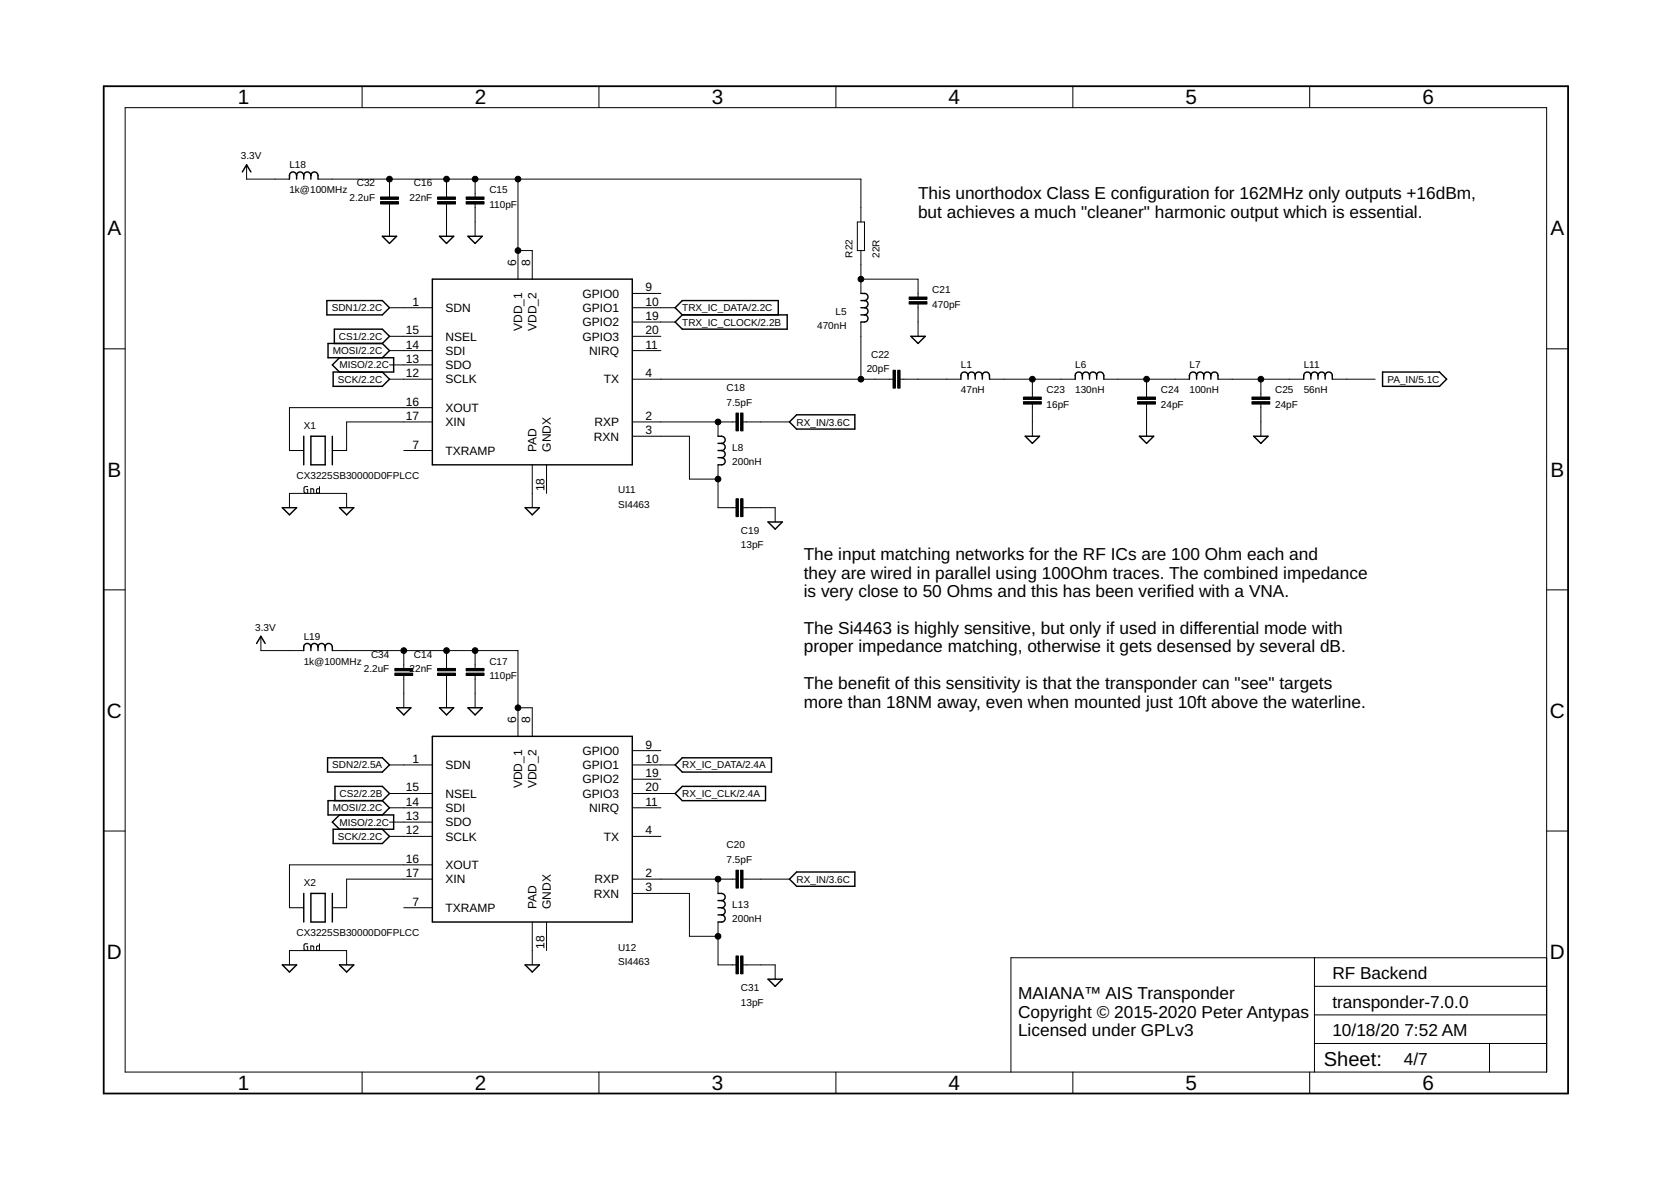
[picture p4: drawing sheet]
<svg xmlns="http://www.w3.org/2000/svg" width="297mm" height="210mm" viewBox="0 0 297 210" stroke-linecap="round" stroke-linejoin="round" font-family="sans-serif">
<g fill="none" stroke="#000" stroke-width=".25">
<path d="M43.1 30.6l.7-1.3 .8 1.3M52.7 31.2a.63 .63 0 0 0-.6-.6 .63 .63 0 0 0-.6 .6v.6M52.7 31.2a.63 .63 0 0 1 .7-.6 .63 .63 0 0 1 .6 .6M52.7 31.2v.6M54 31.2a.63 .63 0 0 1 .6-.6 .63 .63 0 0 1 .7 .6M54 31.2v.6M55.3 31.2a.63 .63 0 0 1 .6-.6 .63 .63 0 0 1 .6 .6v.6M55.3 31.2v.6M58.1 53.4h9.9l1.2 1.3-1.2 1.3h-9.9zM68 42h2.5l-1.3 1.3zM76.9 49.6h35.5v33h-35.5zM78.1 42h2.5l-1.2 1.3z"/>
<path d="M83.2 42h2.5l-1.2 1.3zM121.3 56h18.6v2.5h-18.6l-1.3-1.3zM121.3 56l-1.3-1.3 1.3-1.3h17v2.6M153 52.2h.7a.63 .63 0 0 1 .6 .6 .63 .63 0 0 1-.6 .6M153 56h.7M153 53.4h.7M153 54.7h.7M153.7 53.4a.63 .63 0 0 1 .6 .7 .63 .63 0 0 1-.6 .6M153.7 54.7a.63 .63 0 0 1 .6 .6 .63 .63 0 0 1-.6 .7M153.7 56a.63 .63 0 0 1 .6 .6 .63 .63 0 0 1-.6 .6h-.7M161.9 59.8h2.6l-1.3 1.2zM54 77.5v5.1"/>
<path d="M55.3 77.5h2.5v5.1h-2.5zM59.1 77.5v5.1M59.4 61v-2.5h8.6l1.2 1.3-1.2 1.2M60.3 63.6l-1.2 1.3 1.2 1.2M68 61h-9.7v2.6h11.7v2.5h-10.8v2.6h8.8l1.2-1.3-1.2-1.3M68 61l1.2 1.3-1.2 1.3M127.6 77.5h.7a.63 .63 0 0 1 .6 .7 .63 .63 0 0 1-.6 .6M127.6 78.8h.7M128.3 78.8a.63 .63 0 0 1 .6 .6 .63 .63 0 0 1-.6 .7M141.6 73.7h10.4v2.6h-10.4l-1.3-1.3zM172.1 66.8a.63 .63 0 0 0-.7-.7 .63 .63 0 0 0-.6 .7v.6M172.1 66.8a.63 .63 0 0 1 .6-.7 .63 .63 0 0 1 .7 .7"/>
<path d="M172.1 66.8v.6M173.4 66.8a.63 .63 0 0 1 .6-.7 .63 .63 0 0 1 .6 .7M173.4 66.8v.6M174.6 66.8a.63 .63 0 0 1 .7-.7 .63 .63 0 0 1 .6 .7v.6M174.6 66.8v.6M182.2 77.5h2.6l-1.3 1.3zM192.4 66.8a.63 .63 0 0 0-.6-.7 .63 .63 0 0 0-.7 .7v.6M192.4 66.8a.63 .63 0 0 1 .6-.7 .63 .63 0 0 1 .7 .7M192.4 66.8v.6M193.7 66.8a.63 .63 0 0 1 .6-.7 .63 .63 0 0 1 .6 .7M193.7 66.8v.6M194.9 66.8a.63 .63 0 0 1 .7-.7 .63 .63 0 0 1 .6 .7v.6"/>
<path d="M194.9 66.8v.6M202.5 77.5h2.6l-1.3 1.3zM212.7 66.8a.63 .63 0 0 0-.6-.7 .63 .63 0 0 0-.7 .7v.6M212.7 66.8a.63 .63 0 0 1 .6-.7 .63 .63 0 0 1 .7 .7M212.7 66.8v.6M214 66.8a.63 .63 0 0 1 .6-.7 .63 .63 0 0 1 .6 .7M214 66.8v.6M215.2 66.8a.63 .63 0 0 1 .7-.7 .63 .63 0 0 1 .6 .7v.6M215.2 66.8v.6M222.9 77.5h2.5l-1.3 1.3zM233 66.8a.63 .63 0 0 0-.6-.7 .63 .63 0 0 0-.6 .7v.6M233 66.8a.63 .63 0 0 1 .7-.7 .63 .63 0 0 1 .6 .7"/>
<path d="M233 66.8v.6M234.3 66.8a.63 .63 0 0 1 .6-.7 .63 .63 0 0 1 .7 .7M234.3 66.8v.6M235.6 66.8a.63 .63 0 0 1 .6-.7 .63 .63 0 0 1 .6 .7v.6M235.6 66.8v.6M245.8 66.1h10.1l1.3 1.3-1.3 1.3h-10.1zM50.2 90.2h2.5l-1.2 1.3zM60.3 90.2h2.6l-1.3 1.3zM93.3 90.2h2.6l-1.3 1.3zM127.6 80.1h.7M127.6 81.3h.7M128.3 80.1a.63 .63 0 0 1 .6 .6 .63 .63 0 0 1-.6 .6"/>
<path d="M128.3 81.3a.63 .63 0 0 1 .6 .7 .63 .63 0 0 1-.6 .6h-.7M136.5 92.8h2.6l-1.3 1.2zM45.6 114.4l.8-1.3 .7 1.3M55.3 115a.63 .63 0 0 0-.7-.6 .63 .63 0 0 0-.6 .6v.6M55.3 115a.63 .63 0 0 1 .6-.6 .63 .63 0 0 1 .6 .6M55.3 115v.6M56.5 115a.63 .63 0 0 1 .7-.6 .63 .63 0 0 1 .6 .6M56.5 115v.6M57.8 115a.63 .63 0 0 1 .6-.6 .63 .63 0 0 1 .7 .6v.6M57.8 115v.6M58.2 134.7h9.8l1.2 1.3-1.2 1.2h-9.8zM70.5 125.8h2.5l-1.2 1.3z"/>
<path d="M76.9 130.9h35.5v33h-35.5zM78.1 125.8h2.5l-1.2 1.3zM83.2 125.8h2.5l-1.2 1.3zM120 136l1.3-1.3h15.8v2.5h-15.8zM54 158.8v5.1M55.3 158.8h2.5v5.1h-2.5zM59.1 158.8v5.1M59.5 142.3v-2.5h8.5l1.2 1.2-1.2 1.3M60.3 144.8l-1.2 1.3 1.2 1.3M68 142.3h-9.7v2.5h11.7v2.6h-10.8v2.5h8.8l1.2-1.2-1.2-1.3M68 142.3l1.2 1.3-1.2 1.2M120 141l1.3-1.2h14.8v2.5h-14.8z"/>
<path d="M127.6 158.8h.7a.63 .63 0 0 1 .6 .6 .63 .63 0 0 1-.6 .7M140.3 156.3l1.3-1.3h10.4v2.5h-10.4zM50.2 171.5h2.5l-1.2 1.3zM60.3 171.5h2.6l-1.3 1.3zM93.3 171.5h2.6l-1.3 1.3zM127.6 160.1h.7M127.6 161.3h.7M127.6 162.6h.7M128.3 160.1a.63 .63 0 0 1 .6 .6 .63 .63 0 0 1-.6 .6M128.3 161.3a.63 .63 0 0 1 .6 .7 .63 .63 0 0 1-.6 .6M128.3 162.6a.63 .63 0 0 1 .6 .6 .63 .63 0 0 1-.6 .7h-.7M136.5 174h2.6l-1.3 1.3z"/>
</g>
<g fill="none" stroke="#000" stroke-width=".18">
<path d="M22.2 19.1h252.7v171.4h-252.7zM64.4 15.3v3.8M106.5 15.3v3.8M148.6 15.3v3.8M190.7 15.3v3.8M232.8 15.3v3.8M43.8 29.3v2.5h7.7M56.5 31.8h96.5v7.7M69.2 31.8v3.2M69.2 36.3v5.7M79.4 31.8v3.2M79.4 36.3v5.7"/>
<path d="M84.5 31.8v3.2M84.5 36.3v5.7M92.1 31.8v17.8M152.4 39.5h1.3v5h-1.3zM69.2 54.7h7.7M69.2 59.8h7.7M92.1 44.5h2.5v5.1M112.4 54.7h7.6M112.4 52.2h5.1M112.4 59.8h5.1M112.4 57.2h7.6M153 44.5v7.7"/>
<path d="M153 57.2v10.2M153 49.6h10.2v3.2M163.2 54.1v5.7M18.4 62h3.8M69.2 67.4h7.7M69.2 62.3h7.7M69.2 64.9h7.7M76.9 75h-15.3v5.1h-2.5M76.9 72.5h-25.4v7.6h2.5M112.4 75h18.4M112.4 77.5h10.2v7.7h5M112.4 67.4h46.3"/>
<path d="M112.4 62.3h5.1M127.6 75v2.5M132.1 75h8.2M160 67.4h10.8M175.9 67.4h15.2M183.5 67.4v3.1M183.5 71.8v5.7M196.2 67.4h15.2M203.8 67.4v3.1M203.8 71.8v5.7M216.5 67.4h15.3M224.1 67.4v3.1"/>
<path d="M224.1 71.8v5.7M236.8 67.4h7.7M274.9 62h3.8M51.5 90.2v-2.5h10.1v2.5M54.7 86.5l-.6 .1-.1 .8 .2 .2 .5 .1v-.7h-.2M55.2 87.7v-.8l.5 .1 .1 .7M56.8 86.5v1.2l-.4-.1-.1-.1v-.5l.5-.1M71.8 80.1h5.1M94.6 82.6v7.6M97.2 82.6v5.1M127.6 82.6v7.6h3.2M132.1 90.2h5.7v2.6"/>
<path d="M18.4 104.8h3.8M46.4 113.1v2.5h7.6M59.1 115.6h33v15.3M71.8 115.6v3.2M79.4 115.6v3.2M84.5 115.6v3.2M274.9 104.8h3.8M69.2 136h7.7M71.8 120.1v5.7M79.4 120.1v5.7M84.5 120.1v5.7M92.1 125.8h2.5v5.1"/>
<path d="M112.4 136h7.6M112.4 133.4h5.1M112.4 138.5h5.1M18.4 147.7h3.8M69.2 148.7h7.7M69.2 141h7.7M69.2 143.6h7.7M69.2 146.1h7.7M76.9 156.3h-15.3v5h-2.5M76.9 153.7h-25.4v7.6h2.5M112.4 156.3h18.4M112.4 158.8h10.2v7.6h5"/>
<path d="M112.4 148.7h5.1M112.4 141h7.6M112.4 143.6h5.1M127.6 156.3v2.5M132.1 156.3h8.2M274.9 147.7h3.8M51.5 171.5v-2.5h10.1v2.5M54.7 167.7l-.6 .2-.1 .8 .2 .2h.5v-.6h-.2M55.2 168.9v-.8l.5 .1 .1 .7M56.8 167.7v1.2h-.4l-.1-.2v-.5l.5-.1M71.8 161.3h5.1M94.6 163.9v7.6"/>
<path d="M97.2 163.9v5.1M127.6 163.9v7.6h3.2M132.1 171.5h5.7v2.5M233.7 170.2v20.3M233.7 175.3h41.2M274.9 170.2h-95.2v20.3M64.4 190.5v3.9M106.5 190.5v3.9M148.6 190.5v3.9M190.7 190.5v3.9M232.8 190.5v3.9M233.7 185.5h41.2"/>
<path d="M233.7 180.4h41.2M264.8 185.5v5"/>
</g>
<path d="M18.4 15.3h260.3v179.1h-260.3z" fill="none" stroke="#000" stroke-width=".32"/>
<g fill="#000" stroke="#000" stroke-width=".18">
<path d="M67.6 35h3.2v.4h-3.2zM67.6 35.8h3.2v.5h-3.2zM77.8 35h3.2v.4h-3.2zM77.8 35.8h3.2v.5h-3.2zM82.9 35h3.1v.4h-3.1zM82.9 35.8h3.1v.5h-3.1zM161.6 52.8h3.2v.4h-3.2zM161.6 53.6h3.2v.4h-3.2zM130.8 73.4h.5v3.2h-.5zM131.7 73.4h.4v3.2h-.4zM158.7 65.8h.5v3.2h-.5zM159.6 65.8h.4v3.2h-.4z"/>
<path d="M181.9 70.6h3.2v.4h-3.2zM181.9 71.4h3.2v.4h-3.2zM202.2 70.6h3.2v.4h-3.2zM202.2 71.4h3.2v.4h-3.2zM222.5 70.6h3.2v.4h-3.2zM222.5 71.4h3.2v.4h-3.2zM130.8 88.6h.5v3.2h-.5zM131.7 88.6h.4v3.2h-.4zM70.2 118.8h3.2v.4h-3.2zM70.2 119.6h3.2v.5h-3.2zM77.8 118.8h3.2v.4h-3.2zM77.8 119.6h3.2v.5h-3.2z"/>
<path d="M82.9 118.8h3.1v.4h-3.1zM82.9 119.6h3.1v.5h-3.1zM130.8 154.7h.5v3.1h-.5zM131.7 154.7h.4v3.1h-.4zM130.8 169.9h.5v3.2h-.5zM131.7 169.9h.4v3.2h-.4z"/>
</g>
<g fill="#000" stroke="#000" stroke-width=".18">
<circle cx="69.2" cy="31.8" r=".51"/>
<circle cx="79.4" cy="31.8" r=".51"/>
<circle cx="84.5" cy="31.8" r=".51"/>
<circle cx="92.1" cy="31.8" r=".51"/>
<circle cx="92.1" cy="44.5" r=".51"/>
<circle cx="153" cy="49.6" r=".51"/>
<circle cx="127.6" cy="75" r=".51"/>
<circle cx="153" cy="67.4" r=".51"/>
<circle cx="183.5" cy="67.4" r=".51"/>
<circle cx="203.8" cy="67.4" r=".51"/>
<circle cx="224.1" cy="67.4" r=".51"/>
<circle cx="127.6" cy="85.2" r=".51"/>
<circle cx="71.8" cy="115.6" r=".51"/>
<circle cx="79.4" cy="115.6" r=".51"/>
<circle cx="84.5" cy="115.6" r=".51"/>
<circle cx="92.1" cy="125.8" r=".51"/>
<circle cx="127.6" cy="156.3" r=".51"/>
<circle cx="127.6" cy="166.4" r=".51"/>
</g>
<g font-size="3.7">
<text x="42.3" y="18.5">1</text>
<text x="84.4" y="18.5">2</text>
<text x="126.5" y="18.5">3</text>
<text x="168.6" y="18.5">4</text>
<text x="210.7" y="18.5">5</text>
<text x="252.9" y="18.5">6</text>
<text x="19.1" y="41.9">A</text>
<text x="275.6" y="41.9">A</text>
<text x="19.1" y="84.7">B</text>
<text x="275.6" y="84.7">B</text>
<text x="19" y="127.6">C</text>
<text x="275.5" y="127.6">C</text>
<text x="19" y="170.4">D</text>
<text x="275.5" y="170.4">D</text>
<text x="42.3" y="193.7">1</text>
<text x="84.4" y="193.7">2</text>
<text x="126.5" y="193.7">3</text>
<text x="168.6" y="193.7">4</text>
<text x="210.7" y="193.7">5</text>
<text x="252.9" y="193.7">6</text>
</g>
<text font-size="3.6" x="235.3" y="189.4">Sheet:</text>
<g font-size="3.1">
<text x="163.2" y="35.4">This unorthodox Class E configuration for 162MHz only outputs +16dBm,</text>
<text x="163.2" y="38.7">but achieves a much &quot;cleaner&quot; harmonic output which is essential.</text>
<text x="142.9" y="99.5">The input matching networks for the RF ICs are 100 Ohm each and</text>
<text x="142.9" y="102.8">they are wired in parallel using 100Ohm traces. The combined impedance</text>
<text x="142.9" y="106.1">is very close to 50 Ohms and this has been verified with a VNA.</text>
<text x="142.9" y="112.7">The Si4463 is highly sensitive, but only if used in differential mode with</text>
<text x="142.9" y="115.9">proper impedance matching, otherwise it gets desensed by several dB.</text>
<text x="142.9" y="122.5">The benefit of this sensitivity is that the transponder can &quot;see&quot; targets</text>
<text x="142.9" y="125.8">more than 18NM away, even when mounted just 10ft above the waterline.</text>
<text x="181" y="177.6">MAIANA™ AIS Transponder</text>
<text x="236.8" y="174">RF Backend</text>
<text x="236.8" y="179.1">transponder-7.0.0</text>
<text x="181" y="180.9">Copyright © 2015-2020 Peter Antypas</text>
<text x="181" y="184.2">Licensed under GPLv3</text>
<text x="236.8" y="184.2">10/18/20</text>
<text x="249.6" y="184.2">7:52 AM</text>
<text x="249.5" y="189.3">4/7</text>
</g>
<g font-size="2.1">
<text x="91.7" y="47.3" transform="rotate(-90 91.7 47.3)">6</text>
<text x="94.3" y="47.3" transform="rotate(-90 94.3 47.3)">8</text>
<text x="103.5" y="52.9">GPIO0</text>
<text x="114.7" y="51.8">9</text>
<text x="72.1" y="59.4">15</text>
<text x="73.3" y="54.3">1</text>
<text x="79.2" y="55.4">SDN</text>
<text x="92.8" y="58.8" transform="rotate(-90 92.8 58.8)">VDD_1</text>
<text x="95.4" y="58.8" transform="rotate(-90 95.4 58.8)">VDD_2</text>
<text x="103.5" y="55.5">GPIO1</text>
<text x="103.5" y="58">GPIO2</text>
<text x="114.7" y="54.3">10</text>
<text x="114.7" y="59.4">20</text>
<text x="114.7" y="56.9">19</text>
<text x="72.1" y="62">14</text>
<text x="72.1" y="64.5">13</text>
<text x="79.2" y="60.5">NSEL</text>
<text x="79.2" y="63.1">SDI</text>
<text x="79.2" y="65.6">SDO</text>
<text x="103.5" y="60.5">GPIO3</text>
<text x="104.7" y="63.1">NIRQ</text>
<text x="114.7" y="62">11</text>
<text x="72.1" y="67">12</text>
<text x="79.2" y="68.1">SCLK</text>
<text x="107.3" y="68.1">TX</text>
<text x="114.7" y="67">4</text>
<text x="72.1" y="74.6">17</text>
<text x="72.1" y="72.1">16</text>
<text x="79.2" y="75.8">XIN</text>
<text x="79.2" y="73.2">XOUT</text>
<text x="105.7" y="75.8">RXP</text>
<text x="114.7" y="74.6">2</text>
<text x="114.7" y="77.2">3</text>
<text x="73.3" y="79.7">7</text>
<text x="79.2" y="80.8">TXRAMP</text>
<text x="95.4" y="80.3" transform="rotate(-90 95.4 80.3)">PAD</text>
<text x="97.9" y="80.3" transform="rotate(-90 97.9 80.3)">GNDX</text>
<text x="105.6" y="78.3">RXN</text>
<text x="96.8" y="87.3" transform="rotate(-90 96.8 87.3)">18</text>
<text x="91.7" y="128.5" transform="rotate(-90 91.7 128.5)">6</text>
<text x="94.3" y="128.5" transform="rotate(-90 94.3 128.5)">8</text>
<text x="73.3" y="135.6">1</text>
<text x="79.2" y="136.7">SDN</text>
<text x="103.5" y="134.2">GPIO0</text>
<text x="103.5" y="136.7">GPIO1</text>
<text x="114.7" y="133.1">9</text>
<text x="114.7" y="135.6">10</text>
<text x="72.1" y="140.7">15</text>
<text x="72.1" y="143.2">14</text>
<text x="79.2" y="141.8">NSEL</text>
<text x="92.8" y="140.1" transform="rotate(-90 92.8 140.1)">VDD_1</text>
<text x="95.4" y="140.1" transform="rotate(-90 95.4 140.1)">VDD_2</text>
<text x="103.5" y="141.8">GPIO3</text>
<text x="103.5" y="139.2">GPIO2</text>
<text x="114.7" y="140.7">20</text>
<text x="114.7" y="138.1">19</text>
<text x="114.7" y="143.2">11</text>
<text x="72.1" y="145.7">13</text>
<text x="72.1" y="148.3">12</text>
<text x="79.2" y="144.3">SDI</text>
<text x="79.2" y="146.9">SDO</text>
<text x="79.2" y="149.4">SCLK</text>
<text x="104.7" y="144.3">NIRQ</text>
<text x="107.3" y="149.4">TX</text>
<text x="114.7" y="148.3">4</text>
<text x="72.1" y="155.9">17</text>
<text x="72.1" y="153.4">16</text>
<text x="79.2" y="154.5">XOUT</text>
<text x="114.7" y="155.9">2</text>
<text x="73.3" y="161">7</text>
<text x="79.2" y="157">XIN</text>
<text x="95.4" y="161.5" transform="rotate(-90 95.4 161.5)">PAD</text>
<text x="97.9" y="161.5" transform="rotate(-90 97.9 161.5)">GNDX</text>
<text x="105.6" y="159.6">RXN</text>
<text x="105.7" y="157">RXP</text>
<text x="114.7" y="158.4">3</text>
<text x="79.2" y="162.1">TXRAMP</text>
<text x="96.8" y="168.6" transform="rotate(-90 96.8 168.6)">18</text>
</g>
<g font-size="1.8">
<text x="42.8" y="28.3">3.3V</text>
<text x="51.5" y="29.9">L18</text>
<text x="51.5" y="34.4">1k@100MHz</text>
<text x="62.1" y="35.6">2.2uF</text>
<text x="63.4" y="33.1">C32</text>
<text x="72.8" y="35.6">22nF</text>
<text x="73.6" y="33.1">C16</text>
<text x="87" y="34.4">C15</text>
<text x="87" y="36.9">110pF</text>
<text x="151.5" y="45.8" transform="rotate(-90 151.5 45.8)">R22</text>
<text x="156.3" y="45.8" transform="rotate(-90 156.3 45.8)">22R</text>
<text x="165.7" y="52.1">C21</text>
<text x="59" y="55.3">SDN1/2.2C</text>
<text x="121.3" y="55.3">TRX_IC_DATA/2.2C</text>
<text x="121.3" y="57.9">TRX_IC_CLOCK/2.2B</text>
<text x="145.3" y="58.5">470nH</text>
<text x="148.5" y="56">L5</text>
<text x="165.7" y="54.7">470pF</text>
<text x="59.2" y="62.9">MOSI/2.2C</text>
<text x="60.3" y="60.4">CS1/2.2C</text>
<text x="60.3" y="65.5">MISO/2.2C</text>
<text x="154.9" y="63.6">C22</text>
<text x="170.8" y="65.5">L1</text>
<text x="191.1" y="65.5">L6</text>
<text x="211.4" y="65.5">L7</text>
<text x="231.8" y="65.5">L11</text>
<text x="60.1" y="68">SCK/2.2C</text>
<text x="129.2" y="69.5">C18</text>
<text x="154.1" y="66.1">20pF</text>
<text x="170.8" y="69.9">47nH</text>
<text x="186" y="69.9">C23</text>
<text x="191.1" y="69.9">130nH</text>
<text x="206.4" y="69.9">C24</text>
<text x="211.4" y="69.9">100nH</text>
<text x="226.7" y="69.9">C25</text>
<text x="231.8" y="69.9">56nH</text>
<text x="246.6" y="68">PA_IN/5.1C</text>
<text x="54" y="76.3">X1</text>
<text x="129.2" y="72.1">7.5pF</text>
<text x="141.6" y="75.6">RX_IN/3.6C</text>
<text x="186" y="72.5">16pF</text>
<text x="206.4" y="72.5">24pF</text>
<text x="226.7" y="72.5">24pF</text>
<text x="130.2" y="82.6">200nH</text>
<text x="130.2" y="80.1">L8</text>
<text x="52.7" y="85.2">CX3225SB30000D0FPLCC</text>
<text x="109.9" y="87.7">U11</text>
<text x="109.9" y="90.2">SI4463</text>
<text x="131.7" y="94.9">C19</text>
<text x="131.7" y="97.5">13pF</text>
<text x="45.4" y="112.1">3.3V</text>
<text x="54" y="113.7">L19</text>
<text x="54" y="118.2">1k@100MHz</text>
<text x="64.7" y="119.4">2.2uF</text>
<text x="66" y="116.9">C34</text>
<text x="72.8" y="119.4">22nF</text>
<text x="73.6" y="116.9">C14</text>
<text x="87" y="118.2">C17</text>
<text x="87" y="120.7">110pF</text>
<text x="59.1" y="136.6">SDN2/2.5A</text>
<text x="121.3" y="136.6">RX_IC_DATA/2.4A</text>
<text x="60.4" y="141.7">CS2/2.2B</text>
<text x="121.3" y="141.7">RX_IC_CLK/2.4A</text>
<text x="59.2" y="144.2">MOSI/2.2C</text>
<text x="60.1" y="149.3">SCK/2.2C</text>
<text x="60.3" y="146.7">MISO/2.2C</text>
<text x="129.2" y="153.3">7.5pF</text>
<text x="129.2" y="150.8">C20</text>
<text x="54" y="157.5">X2</text>
<text x="130.2" y="161.3">L13</text>
<text x="141.6" y="156.9">RX_IN/3.6C</text>
<text x="52.7" y="166.4">CX3225SB30000D0FPLCC</text>
<text x="130.2" y="163.9">200nH</text>
<text x="109.9" y="171.5">SI4463</text>
<text x="109.9" y="169">U12</text>
<text x="131.7" y="178.7">13pF</text>
<text x="131.7" y="176.2">C31</text>
</g>
</svg>
